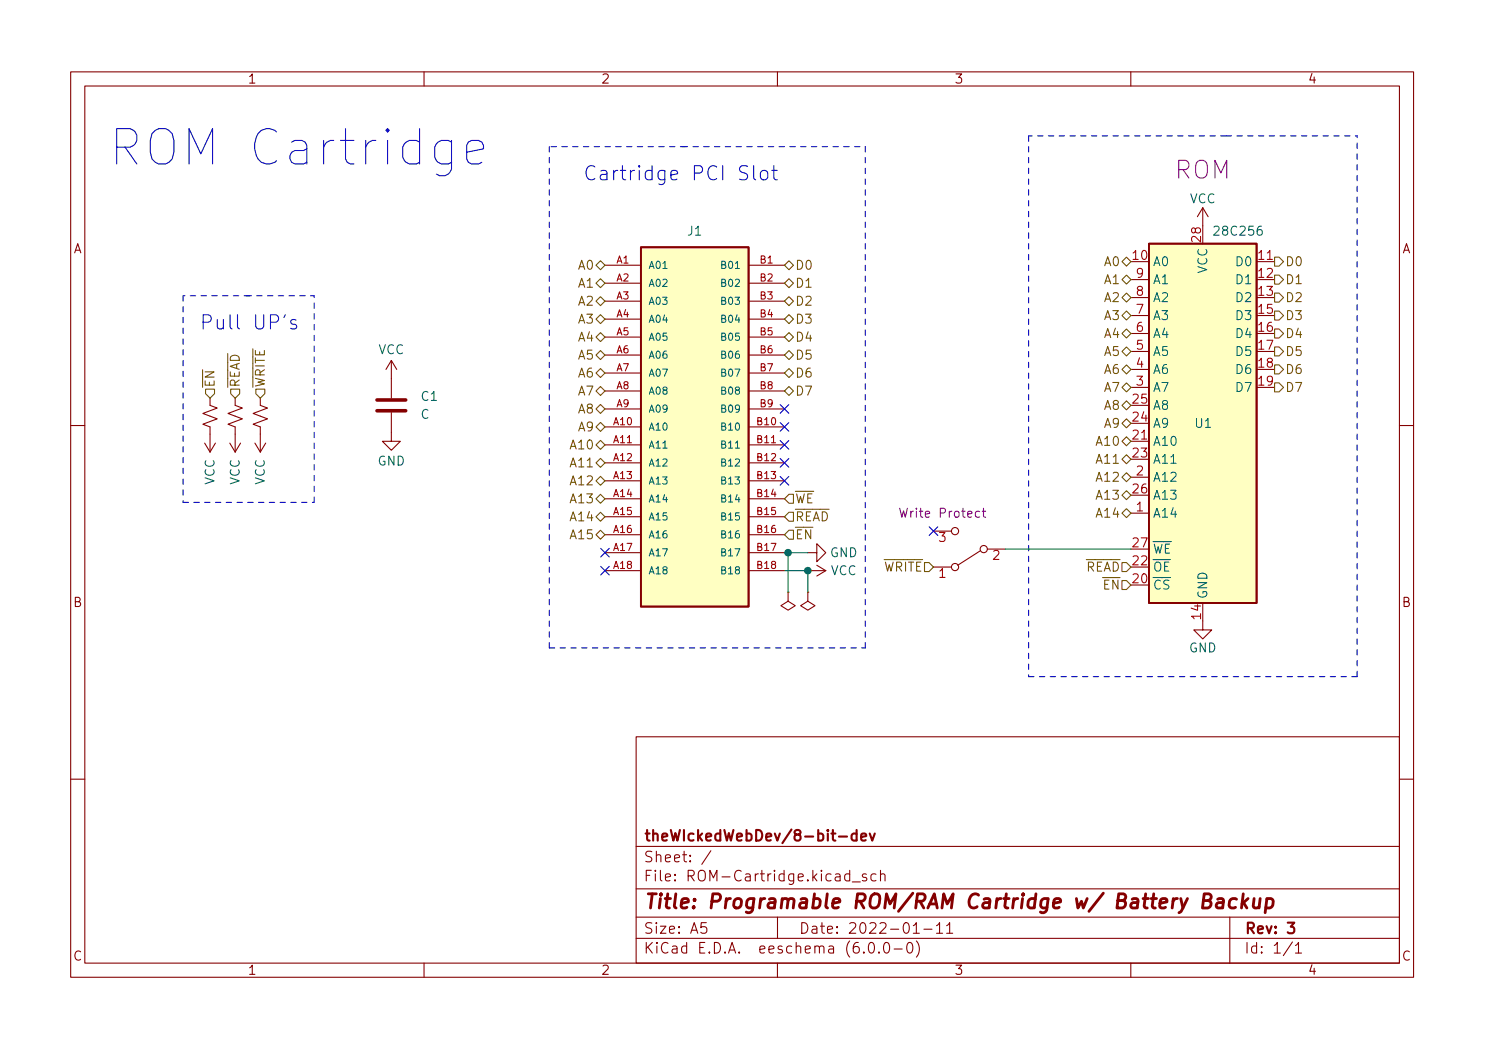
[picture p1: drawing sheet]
<svg xmlns="http://www.w3.org/2000/svg" width="210mm" height="148mm" viewBox="0 0 210 148" stroke-linecap="round" stroke-linejoin="round" font-family="sans-serif">
<g fill="none" stroke="#840000" stroke-width=".15">
<path d="M10 10.2h190v128h-190zM12 12.2h186v124h-186zM60 10.2v2M110 10.2v2M160 10.2v2M85.6 37.5h5.1M105.9 37.5h5.1M160 39.5h2.6M170.2 29.4l-.8 1.2M170.2 29.4v2.5M170.2 29.4l.7 1.2M177.8 37h2.5"/>
<path d="M29.7 56.3v1l1 .4-2 .8 2 .7-2 .8 1 .4v3.5M33.3 56.3v1l1 .4-2 .8 2 .7-2 .8 1 .4v3.5M36.8 56.3v1l1 .4-2 .8 2 .7-2 .8 1 .4v3.5M55.4 58.3v4.1h1.2l-1.2 1.3-1.3-1.3h1.3M55.4 51v5.3M55.4 51l.7 1.2M55.4 51l-.8 1.2M85.6 40h5.1M85.6 42.6h5.1M85.6 45.1h5.1M85.6 47.7h5.1M85.6 50.2h5.1"/>
<path d="M85.6 52.7h5.1M85.6 55.3h5.1M85.6 57.8h5.1M105.9 40h5.1M105.9 42.6h5.1M105.9 45.1h5.1M105.9 47.7h5.1M105.9 50.2h5.1M105.9 52.7h5.1M105.9 55.3h5.1M105.9 57.8h5.1M160 54.8h2.6"/>
<path d="M160 52.2h2.6M160 49.7h2.6M160 47.2h2.6M160 44.6h2.6M160 42.1h2.6M10 60.2h2M29 62.6l.7 1.3M30.5 62.6l-.8 1.3M32.5 62.6l.8 1.3M34 62.6l-.7 1.3M36.1 62.6l.7 1.3M37.6 62.6l-.8 1.3"/>
<path d="M85.6 60.4h5.1M85.6 62.9h5.1M85.6 65.4h5.1M85.6 68h5.1M85.6 70.5h5.1M85.6 73.1h5.1M85.6 75.6h5.1M85.6 78.1h5.1M105.9 60.4h5.1M105.9 62.9h5.1M105.9 65.4h5.1M105.9 68h5.1"/>
<path d="M105.9 70.5h5.1M105.9 73.1h5.1M105.9 75.6h5.1M105.9 78.1h5.1M114.3 78.1h1.3v-1.2l1.2 1.2-1.2 1.3v-1.3M115.6 79.9l1.2 .8M132.1 75.1h2.5M138.7 77.9l-3.2 2M139.7 77.6h2.5M160 72.6h2.6M160 67.5h2.6M160 62.4h2.6"/>
<path d="M198 60.2h2M85.6 80.7h5.1M105.9 80.7h5.1M111.5 83.7v1.3l1 .6-1 .7-1-.7 1-.6M111.5 83.7h.1M114.3 83.7v1.3l1 .6-1 .7-1-.7 1-.6M114.3 83.7h.1M114.3 80.7h2.5M116.8 80.7l-1.2 .7M132.1 80.2h2.5M170.2 87.8v1.3h1.2l-1.2 1.2-1.3-1.2h1.3M10 110.2h2"/>
<path d="M90 104.2h108v32h-108zM90 119.7h108M198 110.2h2M60 136.2v2M90 132.7h108M90 129.7h108M90 125.7h108M99.9 130.4h-.7v.8l.2-.2 .5 .1 .1 .2-.1 .5-.2 .1h-.3l-.2-.1M100.6 120.3l-1.3 1.9M110 136.2v2M110 129.7v3M120.2 123.6l-.4-.1-.3 .3v.5l.2 .2h.1h.4"/>
<path d="M120.2 123v1.5M120.6 124.7h1.1M122.6 123.6l-.4-.1-.2 .3 .1 .2 .5 .1 .1 .2-.1 .2h-.2h-.4M123.1 133.3a.36 .36 0 0 1 .6 .2 .77 .77 0 0 1-.5 1.2 1 1 0 0 1-.1-1.4zM123.9 123.6l-.4-.1-.3 .3v.5l.2 .2h.1h.4M124.4 134.6v.1h-.1l.1-.1v.1M124.6 123.7a.37 .37 0 0 1 .6 .1v.7M124.6 123v1.5M125.2 133.4a.36 .36 0 0 1 .3-.2 .36 .36 0 0 1 .3 .3 .77 .77 0 0 1-.4 1.2 .91 .91 0 0 1-.2-1.3zM126.5 134.2h1.2M128.5 133.3a.36 .36 0 0 1 .6 .2 .77 .77 0 0 1-.4 1.2 1 1 0 0 1-.2-1.4zM129.2 130.9l.5-.5v1.5"/>
<path d="M129.2 131.9h.9M129.7 133a1.72 1.72 0 0 1 0 2.3M130.7 131.4h1.2M132.5 130.9l.4-.5v1.5M132.5 131.9h.9M133.9 130.9l.5-.5v1.5M133.9 131.9h.9M160 136.2v2M174 129.7v6.5M182.9 133.2l-1.3 1.9M183.3 133.7l.4-.5v1.5M183.3 134.7h.9"/>
<circle cx="135.1" cy="75.1" r=".51"/>
<circle cx="139.2" cy="77.6" r=".51"/>
<circle cx="135.1" cy="80.2" r=".51"/>
</g>
<path d="M118.7 118.3h1.1M121.2 117.9l-.4-.1-.3 .3v.5l.1 .2h.2h.4M121.2 117.3v1.5M121.8 118.3l.8-.1-.1-.3-.4-.1-.3 .3 .1 .7h.2h.4M123.1 117.8l.3 1 .4-1M182.2 130.4h.9l-.5 .6a.41 .41 0 0 1 .5 .3v.4l-.1 .2h-.6l-.2-.1" fill="none" stroke="#840000" stroke-width=".3"/>
<path d="M170.3 127.3h.6a.49 .49 0 0 0 .5-.4 .49 .49 0 0 0-.3-.5h-.7l-.3 2h.8a.53 .53 0 0 0 .4-.5 .53 .53 0 0 0-.4-.6M172.3 127.1l.2-.1 .6 .1v.2l-.1 1.1M173.1 127.5l-.7 .1a.4 .4 0 0 0-.3 .4 .4 .4 0 0 0 .2 .4l.7-.1M175 127.1a.66 .66 0 0 0-1 .3l-.1 .6 .2 .3 .1 .1 .6-.1M175.9 126.4l-.2 2M175.9 127.6l.5 .8M176.6 127l-.9 .8M177.4 127l-.1 1.1 .1 .2a.57 .57 0 0 0 .8-.1M178.3 127l-.2 1.4M179.2 127.1l.2-.1 .6 .1 .2 .3-.1 .6a.66 .66 0 0 1-1 .3M179.3 127l-.3 2" fill="none" stroke="#840000" stroke-width=".4"/>
<g fill="#ffffc2" stroke="#ffffc2" stroke-width=".14">
<path d="M162.6 34.5h15.2v50.8h-15.2z"/>
<path d="M90.7 35h15.2v50.8h-15.2z"/>
</g>
<path d="M90.7 35h15.2v50.8h-15.2zM162.6 34.5h15.2v50.8h-15.2z" fill="none" stroke="#840000" stroke-width=".25"/>
<path d="M53.3 58.1h4.1M53.3 56.5h4.1" fill="none" stroke="#840000" stroke-width=".51"/>
<path d="M139 72.3h.5M139.2 71.9v1v.2h.3" fill="none" stroke="#840084" stroke-width=".15"/>
<g fill="none" stroke="#725600" stroke-width=".15">
<path d="M84.3 37.5l.7-.6 .6 .6-.6 .6zM111 37.5l.6-.6 .7 .6-.7 .6zM158.7 37l.7-.6 .6 .6-.6 .6zM159.4 38.9l.6 .6-.6 .7-.7-.7zM180.3 38.9h.7l.6 .6-.6 .7h-.7zM180.3 36.4h.7l.6 .6-.6 .6h-.7zM29.1 55h1.3v.7l-.7 .6-.6-.6zM32.6 55h1.3v.7l-.6 .6-.7-.6zM36.2 55h1.3v.7l-.7 .6-.6-.6zM84.3 40l.7-.6 .6 .6-.6 .7zM84.3 50.2l.7-.6 .6 .6-.6 .6zM84.3 45.1l.7-.6 .6 .6-.6 .7z"/>
<path d="M84.3 42.6l.7-.7 .6 .7-.6 .6zM84.3 47.7l.7-.7 .6 .7-.6 .6zM84.3 52.7l.7-.6 .6 .6-.6 .7zM84.3 57.8l.7-.6 .6 .6-.6 .7zM84.3 55.3l.7-.7 .6 .7-.6 .6zM111 40l.6-.6 .7 .6-.7 .7zM111 52.7l.6-.6 .7 .6-.7 .7zM111 42.6l.6-.7 .7 .7-.7 .6zM111 50.2l.6-.6 .7 .6-.7 .6zM111 47.7l.6-.7 .7 .7-.7 .6zM111.6 54.6l.7 .7-.7 .6-.6-.6zM111.6 44.5l.7 .6-.7 .7-.6-.7z"/>
<path d="M158.7 44.6l.7-.6 .6 .6-.6 .6zM158.7 49.7l.7-.6 .6 .6-.6 .6zM158.7 42.1l.7-.7 .6 .7-.6 .6zM158.7 52.2l.7-.6 .6 .6-.6 .7zM158.7 59.9l.7-.7 .6 .7-.6 .6zM158.7 54.8l.7-.7 .6 .7-.6 .6zM159.4 46.5l.6 .7-.6 .6-.7-.6zM159.4 56.7l.6 .6-.6 .6-.7-.6zM180.3 44h.7l.6 .6-.6 .6h-.7zM180.3 49.1h.7l.6 .6-.6 .6h-.7zM180.3 46.5h.7l.6 .7-.6 .6h-.7zM180.3 41.4h.7l.6 .7-.6 .6h-.7z"/>
<path d="M180.3 51.6h.7l.6 .6-.6 .7h-.7zM180.3 54.1h.7l.6 .7-.6 .6h-.7zM84.3 62.9l.7-.6 .6 .6-.6 .6zM84.3 70.5l.7-.6 .6 .6-.6 .7zM84.3 73.1l.7-.7 .6 .7-.6 .6zM84.3 68l.7-.7 .6 .7-.6 .6zM84.3 75.6l.7-.6 .6 .6-.6 .6zM84.3 65.4l.7-.6 .6 .6-.6 .7zM84.3 60.4l.7-.7 .6 .7-.6 .6zM111.6 75h.7v1.2h-.7l-.6-.6zM111.6 72.4h.7v1.3h-.7l-.6-.6zM111.6 69.9h.7v1.3h-.7l-.6-.7z"/>
<path d="M130.8 79.5h.6l.7 .7-.7 .6h-.6zM158.7 79.5h.7l.6 .7-.6 .6h-.7zM158.7 72.6l.7-.7 .6 .7-.6 .6zM158.7 64.9l.7-.6 .6 .6-.6 .7zM158.7 67.5l.7-.7 .6 .7-.6 .6zM158.7 62.4l.7-.6 .6 .6-.6 .6zM159.4 69.4l.6 .6-.6 .6-.7-.6zM158.7 82.1h.7l.6 .6-.6 .6h-.7z"/>
</g>
<path d="M66 21.5l2.4-.5v-.4l-.2-.5-.5-.2h-1l-.4 .2-.3 .5v1.9l.3 .4 .4 .3h1l.5-.3M84.2 23.6a.75 .75 0 0 0-.9-.1 .75 .75 0 0 0-.4 .8 .85 .85 0 0 0 .3 .9 .85 .85 0 0 0 .9 .1l.1-.1M85 24.2l.2-.1 .6 .1 .1 .2v1M85.9 24.6l-.7 .1a.39 .39 0 0 0-.3 .3 .39 .39 0 0 0 .3 .4l.7-.1M109.2 24.1h.8M109.5 23.4v1.7l.1 .2 .4 .1M40.4 44.5l-.2 .4M41.9 45.3l-.5-.1-.3 .3 .1 .2 .7 .2 .1 .2-.1 .3-.2 .1-.6-.1" fill="none" stroke="#0000c2" stroke-width=".15"/>
<g fill="none" stroke="#0000c2" stroke-width=".15" stroke-dasharray=".8 .8">
<path d="M145.5 19.2v76.5M173.5 19.2h18.5M173.5 19.2h-28M77.7 20.7v70.9M96.5 20.7h25.9M97 20.7h-19.3M25.9 41.8v29.2M34.8 41.8h9.6M35.3 41.8h-9.4M25.9 71h18.5M44.4 71v-29.2M77.7 91.6h44.7"/>
<path d="M122.4 91.6v-70.9M145.5 95.7h46.5M192 95.7v-76.5"/>
</g>
<path d="M111 78.1h3.3M111.5 78.1v5.6M142.2 77.6h17.8M111 80.7h3.3v3" fill="none" stroke="#009600" stroke-width=".15"/>
<g fill="none" stroke="#000084" stroke-width=".15">
<path d="M110.4 57.2l1.2 1.2M110.4 59.7l1.2 1.3M111.6 57.2l-1.2 1.2M111.6 59.7l-1.2 1.3M85 77.5l1.2 1.2M86.2 77.5l-1.2 1.2M110.4 64.8l1.2 1.2M110.4 62.3l1.2 1.2M110.4 67.4l1.2 1.2M111.6 64.8l-1.2 1.2M111.6 62.3l-1.2 1.2M111.6 67.4l-1.2 1.2"/>
<path d="M131.5 74.5l1.2 1.2M132.7 74.5l-1.2 1.2M85 80.1l1.2 1.2M86.2 80.1l-1.2 1.2"/>
</g>
<g fill="#009600" stroke="#009600" stroke-width=".15">
<circle cx="111.5" cy="78.1" r=".46"/>
<circle cx="114.3" cy="80.7" r=".46"/>
</g>
<text font-size="7" fill="#0000c2" x="15.2" y="23.4">ROM Cartridge</text>
<text font-size="3.5" fill="#840084" x="166.1" y="25.3">ROM</text>
<g font-size="2.8" fill="#0000c2">
<text x="86.4" y="25.5">Cartridge PCI Slot</text>
<text x="28.2" y="46.6">Pull UP's</text>
</g>
<text font-size="2.8" fill="#840000" x="91" y="128.5">Title: Programable ROM/RAM Cartridge w/ Battery Backup</text>
<g font-size="2.1" fill="#840000">
<text x="91" y="118.9">theWIckedWebDev/8-bit-dev</text>
<text x="91" y="124.6">File: ROM-Cartridge.kicad_sch</text>
<text x="91" y="121.9">Sheet: /</text>
<text x="91" y="134.8">KiCad E.D.A. eeschema (6.0.0-0)</text>
<text x="91" y="132">Size: A5</text>
<text x="113" y="132">Date: 2022-01-11</text>
<text x="176" y="132">Rev: 3</text>
<text x="176" y="134.8">Id: 1/1</text>
</g>
<g font-size="1.8" fill="#840000">
<text x="35" y="11.8">1</text>
<text x="85" y="11.8">2</text>
<text x="135" y="11.8">3</text>
<text x="185" y="11.8">4</text>
<text x="10.3" y="35.8">A</text>
<text x="198.4" y="35.8">A</text>
<text x="10.3" y="85.8">B</text>
<text x="198.4" y="85.8">B</text>
<text x="10.3" y="135.8">C</text>
<text x="35" y="137.8">1</text>
<text x="85" y="137.8">2</text>
<text x="135" y="137.8">3</text>
<text x="185" y="137.8">4</text>
<text x="198.4" y="135.8">C</text>
</g>
<g font-size="1.8" fill="#006464">
<text x="168.3" y="28.7">VCC</text>
<text x="97.3" y="33.3">J1</text>
<text x="172.1" y="33.3">28C256</text>
<text x="163.1" y="37.6">A0</text>
<text x="163.1" y="40.2">A1</text>
<text x="170.8" y="38.7" transform="rotate(-90 170.8 38.7)">VCC</text>
<text x="175" y="37.6">D0</text>
<text x="175" y="40.2">D1</text>
<text x="163.1" y="47.8">A4</text>
<text x="163.1" y="45.2">A3</text>
<text x="163.1" y="42.7">A2</text>
<text x="175" y="42.7">D2</text>
<text x="175" y="45.2">D3</text>
<text x="175" y="47.8">D4</text>
<text x="53.5" y="50.1">VCC</text>
<text x="163.1" y="52.9">A6</text>
<text x="163.1" y="50.3">A5</text>
<text x="175" y="50.3">D5</text>
<text x="175" y="52.9">D6</text>
<text x="59.5" y="59.2">C</text>
<text x="59.6" y="56.7">C1</text>
<text x="163.1" y="57.9">A8</text>
<text x="163.1" y="55.4">A7</text>
<text x="175" y="55.4">D7</text>
<text x="53.4" y="65.8">GND</text>
<text x="163.1" y="63">A10</text>
<text x="163.1" y="65.6">A11</text>
<text x="163.1" y="60.5">A9</text>
<text x="169.1" y="60.5">U1</text>
<text x="30.4" y="68.6" transform="rotate(-90 30.4 68.6)">VCC</text>
<text x="33.9" y="68.6" transform="rotate(-90 33.9 68.6)">VCC</text>
<text x="37.5" y="68.6" transform="rotate(-90 37.5 68.6)">VCC</text>
<text x="163.1" y="68.1">A12</text>
<text x="163.1" y="70.6">A13</text>
<text x="163.1" y="73.2">A14</text>
<text x="117.4" y="78.8">GND</text>
<text x="117.5" y="81.3">VCC</text>
<text x="163.1" y="83.3">~{CS}</text>
<text x="163.1" y="80.8">~{OE}</text>
<text x="163.1" y="78.3">~{WE}</text>
<text x="170.8" y="84.7" transform="rotate(-90 170.8 84.7)">GND</text>
<text x="168.2" y="92.2">GND</text>
</g>
<g font-size="1.8" fill="#a90000">
<text x="169.9" y="34.2" transform="rotate(-90 169.9 34.2)">28</text>
<text x="160.3" y="36.7">10</text>
<text x="160.8" y="41.8">8</text>
<text x="160.8" y="39.3">9</text>
<text x="178.1" y="36.7">11</text>
<text x="178.1" y="39.3">12</text>
<text x="178.1" y="41.8">13</text>
<text x="160.8" y="46.9">6</text>
<text x="160.8" y="44.4">7</text>
<text x="178.1" y="44.4">15</text>
<text x="178.1" y="46.9">16</text>
<text x="160.8" y="52">4</text>
<text x="160.8" y="49.4">5</text>
<text x="178.1" y="49.4">17</text>
<text x="178.1" y="52">18</text>
<text x="160.3" y="59.6">24</text>
<text x="160.3" y="57.1">25</text>
<text x="160.8" y="54.5">3</text>
<text x="178.1" y="54.5">19</text>
<text x="160.3" y="62.1">21</text>
<text x="160.3" y="64.7">23</text>
<text x="160.3" y="69.8">26</text>
<text x="160.8" y="67.2">2</text>
<text x="132.9" y="76.6">3</text>
<text x="160.3" y="77.4">27</text>
<text x="160.8" y="72.3">1</text>
<text x="132.9" y="81.7">1</text>
<text x="140.5" y="79.2">2</text>
<text x="160.3" y="82.5">20</text>
<text x="160.3" y="79.9">22</text>
<text x="169.9" y="87.5" transform="rotate(-90 169.9 87.5)">14</text>
</g>
<g font-size="1.8" fill="#725600">
<text x="81.9" y="40.7">A1</text>
<text x="81.9" y="38.1">A0</text>
<text x="112.5" y="40.7">D1</text>
<text x="112.5" y="38.1">D0</text>
<text x="156.3" y="37.6">A0</text>
<text x="156.3" y="40.2">A1</text>
<text x="181.8" y="40.2">D1</text>
<text x="181.8" y="37.6">D0</text>
<text x="81.9" y="45.8">A3</text>
<text x="81.9" y="43.2">A2</text>
<text x="112.5" y="43.2">D2</text>
<text x="112.5" y="45.8">D3</text>
<text x="156.3" y="45.2">A3</text>
<text x="156.3" y="47.8">A4</text>
<text x="156.3" y="42.7">A2</text>
<text x="181.8" y="45.2">D3</text>
<text x="181.8" y="47.8">D4</text>
<text x="181.8" y="42.7">D2</text>
<text x="81.9" y="50.8">A5</text>
<text x="81.9" y="48.3">A4</text>
<text x="81.9" y="53.4">A6</text>
<text x="112.5" y="53.4">D6</text>
<text x="112.5" y="50.8">D5</text>
<text x="112.5" y="48.3">D4</text>
<text x="156.3" y="50.3">A5</text>
<text x="156.3" y="52.9">A6</text>
<text x="181.8" y="50.3">D5</text>
<text x="181.8" y="52.9">D6</text>
<text x="30.4" y="54.8" transform="rotate(-90 30.4 54.8)">~{EN}</text>
<text x="33.9" y="54.8" transform="rotate(-90 33.9 54.8)">~{READ}</text>
<text x="37.5" y="54.8" transform="rotate(-90 37.5 54.8)">~{WRITE}</text>
<text x="81.9" y="58.5">A8</text>
<text x="81.9" y="55.9">A7</text>
<text x="112.5" y="55.9">D7</text>
<text x="156.3" y="57.9">A8</text>
<text x="156.3" y="55.4">A7</text>
<text x="181.8" y="55.4">D7</text>
<text x="80.9" y="63.5">A10</text>
<text x="81.9" y="61">A9</text>
<text x="155.3" y="65.6">A11</text>
<text x="155.3" y="63">A10</text>
<text x="156.3" y="60.5">A9</text>
<text x="80.9" y="71.2">A13</text>
<text x="80.9" y="68.6">A12</text>
<text x="80.9" y="66.1">A11</text>
<text x="112.5" y="71.2">~{WE}</text>
<text x="155.3" y="70.6">A13</text>
<text x="155.3" y="68.1">A12</text>
<text x="80.9" y="73.7">A14</text>
<text x="80.9" y="76.2">A15</text>
<text x="112.5" y="76.2">~{EN}</text>
<text x="112.5" y="73.7">~{READ}</text>
<text x="155.3" y="73.2">A14</text>
<text x="123.5" y="80.8">~{WRITE}</text>
<text x="152.2" y="80.8">~{READ}</text>
<text x="154.7" y="83.3">~{EN}</text>
</g>
<text font-size="1.8" fill="#840084" x="127.8" y="73.2">Write Protect</text>
<g font-size="1.4" fill="#a90000">
<text x="87.2" y="37.2">A1</text>
<text x="87.2" y="39.8">A2</text>
<text x="107.6" y="37.2">B1</text>
<text x="107.6" y="39.8">B2</text>
<text x="87.2" y="42.3">A3</text>
<text x="87.2" y="44.9">A4</text>
<text x="87.2" y="47.4">A5</text>
<text x="107.6" y="42.3">B3</text>
<text x="107.6" y="44.9">B4</text>
<text x="107.6" y="47.4">B5</text>
<text x="87.2" y="49.9">A6</text>
<text x="87.2" y="52.5">A7</text>
<text x="107.6" y="49.9">B6</text>
<text x="107.6" y="52.5">B7</text>
<text x="87.2" y="55">A8</text>
<text x="87.2" y="57.6">A9</text>
<text x="107.6" y="55">B8</text>
<text x="107.6" y="57.6">B9</text>
<text x="86.8" y="60.1">A10</text>
<text x="86.8" y="62.6">A11</text>
<text x="86.8" y="65.2">A12</text>
<text x="107.2" y="60.1">B10</text>
<text x="107.2" y="62.6">B11</text>
<text x="107.2" y="65.2">B12</text>
<text x="86.8" y="67.7">A13</text>
<text x="86.8" y="70.3">A14</text>
<text x="107.2" y="67.7">B13</text>
<text x="107.2" y="70.3">B14</text>
<text x="86.8" y="72.8">A15</text>
<text x="86.8" y="75.3">A16</text>
<text x="86.8" y="77.9">A17</text>
<text x="107.2" y="72.8">B15</text>
<text x="107.2" y="75.3">B16</text>
<text x="107.2" y="77.9">B17</text>
<text x="86.8" y="80.4">A18</text>
<text x="107.2" y="80.4">B18</text>
</g>
<g font-size="1.4" fill="#006464">
<text x="91.7" y="38">A01</text>
<text x="91.7" y="40.5">A02</text>
<text x="102.3" y="38">B01</text>
<text x="102.3" y="40.5">B02</text>
<text x="91.7" y="43.1">A03</text>
<text x="91.7" y="45.6">A04</text>
<text x="102.3" y="43.1">B03</text>
<text x="102.3" y="45.6">B04</text>
<text x="91.7" y="48.2">A05</text>
<text x="91.7" y="50.7">A06</text>
<text x="91.7" y="53.2">A07</text>
<text x="102.3" y="48.2">B05</text>
<text x="102.3" y="50.7">B06</text>
<text x="102.3" y="53.2">B07</text>
<text x="91.7" y="55.8">A08</text>
<text x="91.7" y="58.3">A09</text>
<text x="102.3" y="55.8">B08</text>
<text x="102.3" y="58.3">B09</text>
<text x="91.7" y="60.9">A10</text>
<text x="91.7" y="63.4">A11</text>
<text x="91.7" y="65.9">A12</text>
<text x="102.3" y="60.9">B10</text>
<text x="102.3" y="63.4">B11</text>
<text x="102.3" y="65.9">B12</text>
<text x="91.7" y="68.5">A13</text>
<text x="91.7" y="71">A14</text>
<text x="102.3" y="68.5">B13</text>
<text x="102.3" y="71">B14</text>
<text x="91.7" y="73.6">A15</text>
<text x="91.7" y="76.1">A16</text>
<text x="102.3" y="73.6">B15</text>
<text x="102.3" y="76.1">B16</text>
<text x="91.7" y="78.6">A17</text>
<text x="91.7" y="81.2">A18</text>
<text x="102.3" y="78.6">B17</text>
<text x="102.3" y="81.2">B18</text>
</g>
</svg>
